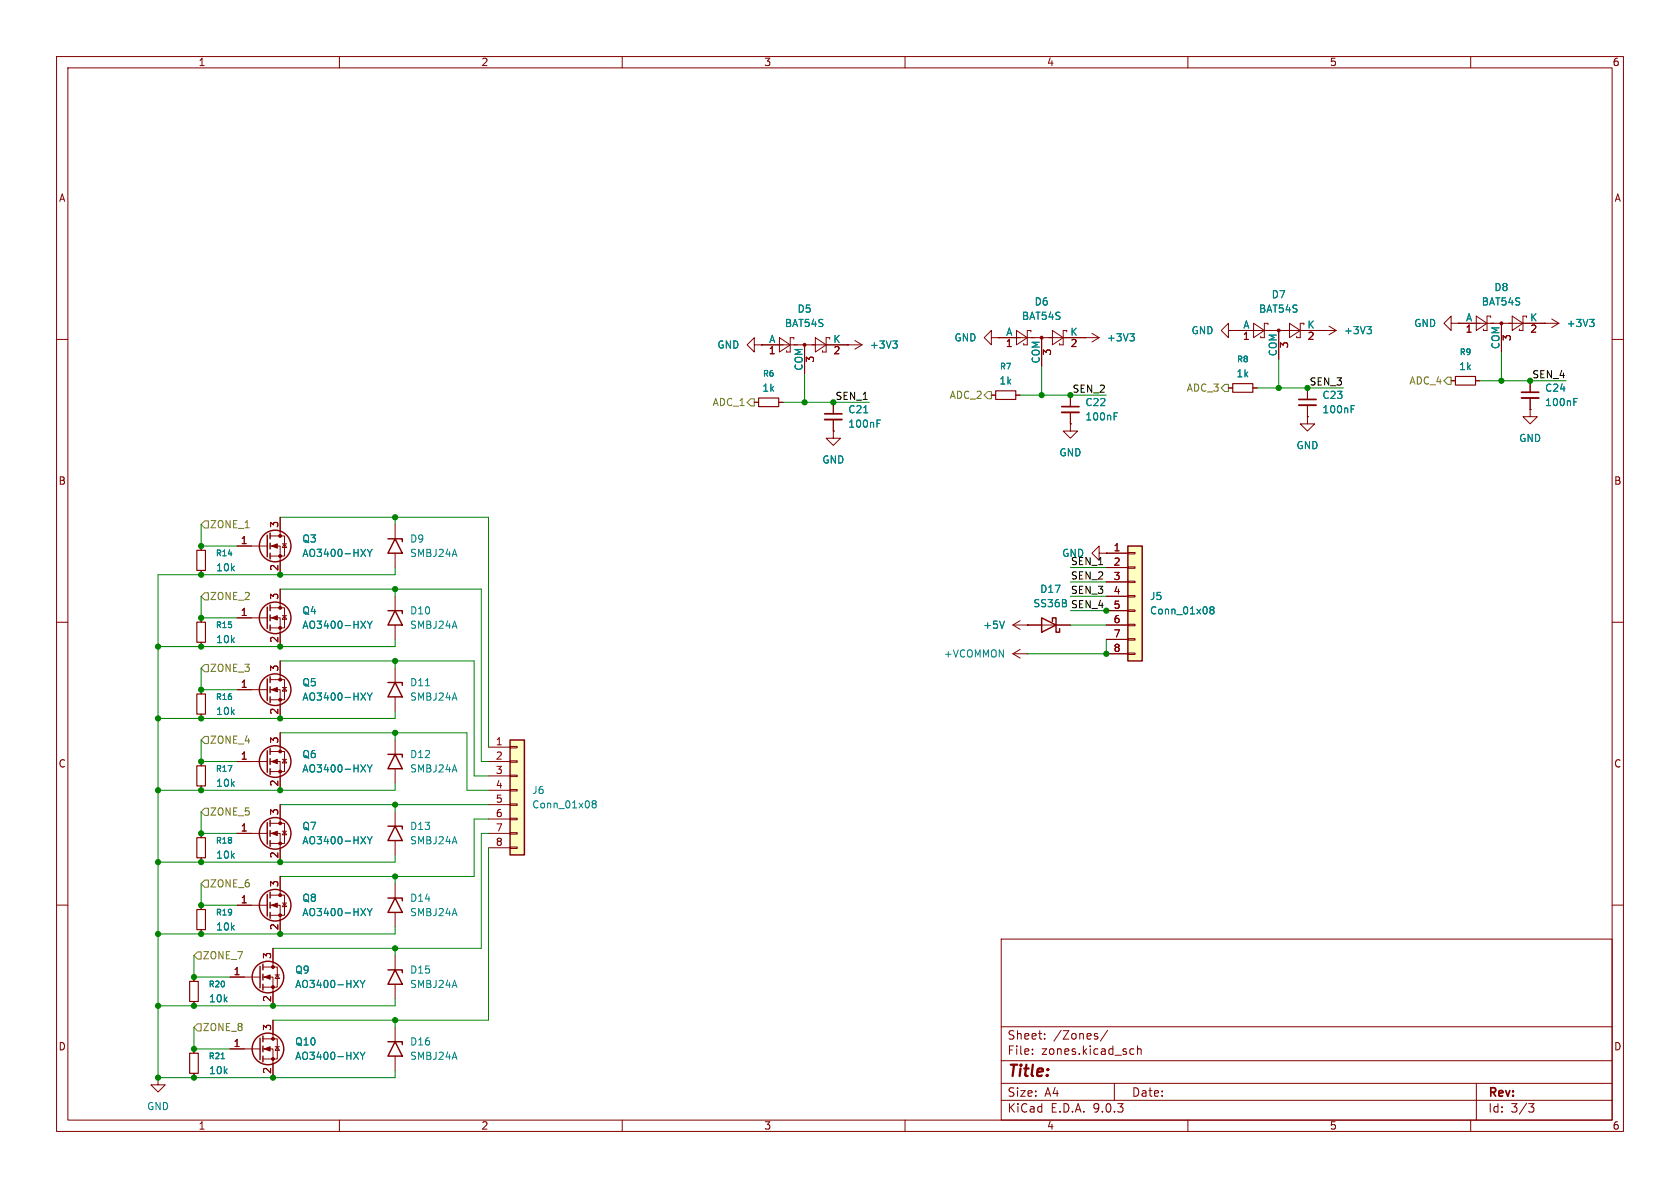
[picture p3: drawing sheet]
<svg xmlns="http://www.w3.org/2000/svg" width="297mm" height="210mm" viewBox="0 0 297 210" stroke-linecap="round" stroke-linejoin="round" font-family="sans-serif">
<g fill="none" stroke="#840000" stroke-width=".18">
<path d="M10 10h277v190h-277zM12 12h273v186h-273zM60 10v2M110 10v2M160 10v2M210 10v2M260 10v2M10 60h2M189.2 69.9v2M189.2 72.9v2M270.5 67.3v2M270.5 70.4v2"/>
<path d="M285 60h2M10 110h2M41.9 109.2h5.3M47.8 107.4h2.5v3.6h-2.5M47.8 109.2h1.7v5.1M49.5 104.1v3.3M49.9 108.8h.8M50.3 108.8l.4 .7h-.8zM285 110h2M10 160h2M177 166h108v32h-108zM285 160h2"/>
<path d="M60 198v2M110 198v2M160 198v2M177 194.5h108M177 191.5h108M177 187.5h108M177 181.5h108M182.5 186.3v.1M182.5 185.5v.1M184.7 183.6v.1M184.7 182.8v.1M193.9 183.2l.2 .2-.2 .3"/>
<path d="M193.9 182.7l.1 .1M195.8 182.1l-1.3 2M197 191.5v3M200 185.4l.5 .1M200.5 186.3l-.5 .1M201.1 185.5l.2-.1 .4 .1v.9M201.1 184.9v1.5M210 198v2M260 198v2M261 191.5v6.5M270.2 195.1h1l-.5 .6 .4 .1 .1 .5-.3 .3h-.4"/>
</g>
<g fill="none" stroke="#840000" stroke-width=".25">
<path d="M47.2 107.3v3.8M47.8 106.9v1.1M47.8 108.7v1M47.8 110.5v1"/>
<circle cx="48.6" cy="109.2" r="2.79"/>
</g>
<g fill="#840000" stroke="#840000" stroke-width=".18">
<path d="M48 109.2l1-.4v.8z"/>
<circle cx="49.5" cy="107.4" r=".25"/>
<circle cx="49.5" cy="111" r=".25"/>
</g>
<path d="M197 73.6h.4M197 73h.6M278.2 71h.5M278.2 70.4h.6M64.9 109.8l.5 .7M65.4 110.5v.6M65.8 109.8l-.4 .7" fill="none" stroke="#008484" stroke-width=".18"/>
<path d="M187.7 71.9h3.1M269 69.3h3" fill="none" stroke="#840000" stroke-width=".3"/>
<path d="M187.7 72.9h3.1M269 70.4h3" fill="none" stroke="#840000" stroke-width=".33"/>
<path d="M90.2 130.8h2.5v20.3h-2.5z" fill="#ffffc2"/>
<g fill="none" stroke="#840000" stroke-width=".25">
<path d="M68.6 95.3h2.5v.5M69.8 95.3l1.3 2.5h-2.5zM68.6 108h2.5v.5M69.8 108l1.3 2.5h-2.5zM47.2 132.7v3.8M47.8 132.3v1.1M47.8 134.1v1M47.8 135.9v1M68.6 133.4h2.5v.5M68.6 120.7h2.5v.5M69.8 133.4l1.3 2.5h-2.5zM69.8 120.7l1.3 2.5h-2.5z"/>
<path d="M90.2 130.8h2.5v20.3h-2.5zM68.6 146.1h2.5v.5M68.6 158.8h2.5v.5M69.8 146.1l1.3 2.5h-2.5zM69.8 158.8l1.3 2.5h-2.5zM46 170.8v3.8M46.5 170.4v1.1M46.5 172.2v1M46.5 174v1M68.6 171.5h2.5v.5M69.8 171.5l1.3 2.5h-2.5zM46 183.5v3.8"/>
<path d="M46.5 183.1v1.1M46.5 184.9v1M46.5 186.7v1M68.6 184.2h2.5v.5M69.8 184.2l1.3 2.5h-2.5z"/>
<circle cx="48.6" cy="134.6" r="2.79"/>
<circle cx="47.4" cy="172.7" r="2.79"/>
<circle cx="47.4" cy="185.4" r="2.79"/>
</g>
<g fill="none" stroke="#840000" stroke-width=".18">
<path d="M137.8 59.7l1.9 1.3-1.9 1.2zM140.3 59.9v-.2h-.6v2.5h-.6v-.2M144.1 59.7l1.9 1.3-1.9 1.2zM146.7 59.9v-.2h-.7v2.5h-.6v-.2M175.3 59.7v-1.3l-1.3 1.3 1.3 1.3v-1.3h1.2M176.5 59.7h.1M217.2 58.4v-1.2l-1.3 1.2 1.3 1.3v-1.3h1.2M218.4 58.4h.1M218.4 58.4h17.8M221.6 57.2l1.9 1.2-1.9 1.3zM224.2 57.4v-.2h-.7v2.5h-.6v-.3M226.1 58.4v5.1"/>
<path d="M228 57.2l1.9 1.2-1.9 1.3zM230.5 57.4v-.2h-.6v2.5h-.7v-.3M233.7 58.4h.1M234.9 57.7l1.3 .7M236.2 58.4l-1.3 .8M256.5 57.2v-1.3l-1.2 1.3 1.2 1.2v-1.2h1.3M257.8 57.2h.1M257.8 57.2h15.2M261 55.9l1.9 1.3-1.9 1.2zM263.5 56.1v-.2h-.6v2.5h-.6v-.2M265.4 57.2v5M267.3 55.9l1.9 1.3-1.9 1.2z"/>
<path d="M269.9 56.1v-.2h-.7v2.5h-.6v-.2M133.3 61v-1.3l-1.2 1.3 1.2 1.2v-1.2h1.3M133.3 71.1h.8M134.6 61h.1M134.6 61h17.8M137.7 71.1h.7M142.2 61v5M147.3 76.2v1.3h1.3l-1.3 1.2-1.3-1.2h1.3M147.3 76.2h.1M147.3 71.1v2.1M147.3 74.2v2M149.9 61h.1"/>
<path d="M151.1 60.2l1.3 .8M152.4 61l-1.3 .7M217.2 68.6h.7M221.5 68.6h.7M231.1 73.7v1.2h1.3l-1.3 1.3-1.2-1.3h1.2M231.1 73.7h.1M231.1 68.6v2M231.1 71.6v2.1M256.5 67.3h.8M260.9 67.3h.7M35.6 96.5v.8M69.8 92.7v2.6"/>
<path d="M69.8 97.8v2.5M35.6 100.8v.8M35.6 109.2v.8M35.6 113.5v.8M69.8 105.4v2.6M69.8 110.5v2.5M69.8 118.1v2.6M41.9 134.6h5.3M47.8 132.8h2.5v3.6h-2.5M47.8 134.6h1.7v5.1M49.5 129.5v3.3M49.9 134.2h.8"/>
<path d="M50.3 134.2l.4 .7h-.8zM69.8 123.2v2.5M69.8 130.8v2.6M69.8 135.9v2.5M86.4 132.1h3.8M86.4 134.6h3.8M86.4 137.2h3.8M86.4 139.7h3.8M90.2 132h1.2v.2h-1.2zM90.2 134.5h1.2v.2h-1.2zM90.2 137h1.2v.3h-1.2zM90.2 139.6h1.2v.2h-1.2z"/>
<path d="M69.8 143.5v2.6M69.8 148.6v2.5M69.8 156.2v2.6M86.4 142.2h3.8M86.4 144.8h3.8M86.4 147.3h3.8M86.4 149.9h3.8M90.2 142.1h1.2v.3h-1.2zM90.2 144.7h1.2v.2h-1.2zM90.2 147.2h1.2v.2h-1.2zM90.2 149.7h1.2v.3h-1.2zM40.6 172.7h5.4"/>
<path d="M46.5 170.9h2.5v3.6h-2.5M46.5 172.7h1.8v5.1M48.3 167.6v3.3M48.6 172.3h.8M49 172.3l.4 .7h-.8zM69.8 161.3v2.5M69.8 168.9v2.6M69.8 174v2.5M34.3 185.4v.8M34.3 189.7v.8M40.6 185.4h5.4M46.5 183.6h2.5v3.6h-2.5"/>
<path d="M46.5 185.4h1.8v5.1M48.3 180.3v3.3M48.6 185h.8M49 185l.4 .7h-.8zM69.8 181.6v2.6M69.8 186.7v2.5"/>
</g>
<g fill="none" stroke="#008484" stroke-width=".18">
<path d="M241.7 57.7h.7l-.4 .5M242.2 58.2l.2 .3v.3l-.2 .2M152.7 73h.7M155.1 74.9h.4M155.1 74.2h.6M157.8 60.3h.8l-.4 .5M158.4 60.8l.2 .2v.3l-.2 .2M238.9 72.3h.4M238.9 71.7h.6M64.9 135.2l.5 .7M65.4 135.9v.6M65.8 135.2l-.4 .7"/>
<path d="M75.2 121.2h.7M104.9 142.1l-.2-.2 .2-.4h.3l.2 .3-.2 .3M104.9 142.1l-.2 .2v.4l.2 .1h.4l.1-.2v-.3l-.2-.2M104.9 142.1h.3M63.7 173.3l.4 .7M64.1 174v.6M64.5 173.3l-.4 .7M39.1 187.2h.6M63.7 186l.4 .7M64.1 186.7v.6M64.5 186l-.4 .7"/>
</g>
<path d="M145.8 73.2h3M229.6 70.6h3.1" fill="none" stroke="#840000" stroke-width=".3"/>
<path d="M145.8 74.2h3M229.6 71.6h3.1" fill="none" stroke="#840000" stroke-width=".33"/>
<g fill="#840000" stroke="#840000" stroke-width=".18">
<path d="M46.7 185.4l1.1-.4v.8z"/>
<path d="M46.7 172.7l1.1-.4v.8z"/>
<path d="M48 134.6l1-.4v.8z"/>
<circle cx="48.3" cy="183.6" r=".25"/>
<circle cx="48.3" cy="187.2" r=".25"/>
<circle cx="48.3" cy="170.9" r=".25"/>
<circle cx="48.3" cy="174.5" r=".25"/>
<circle cx="265.4" cy="57.1" r=".25"/>
<circle cx="49.5" cy="132.8" r=".25"/>
<circle cx="49.5" cy="136.4" r=".25"/>
<circle cx="226.1" cy="58.4" r=".25"/>
<circle cx="142.2" cy="61" r=".25"/>
</g>
<path d="M134.1 70.4h3.6v1.5h-3.6zM217.9 67.8h3.6v1.5h-3.6zM257.3 66.5h3.6v1.6h-3.6zM34.8 97.3h1.5v3.5h-1.5zM34.8 110h1.5v3.5h-1.5zM33.5 186.2h1.6v3.5h-1.6z" fill="none" stroke="#840000" stroke-width=".2"/>
<path d="M199.4 96.5h2.5v20.3h-2.5z" fill="#ffffc2"/>
<g fill="none" stroke="#840000" stroke-width=".25">
<path d="M47.2 94.6v3.8M47.8 94.2v1.1M47.8 96v1M47.8 97.8v1M199.4 96.5h2.5v20.3h-2.5zM47.8 119.6v1.1M184.1 109.2l2.6 1.3-2.6 1.3zM186.1 109.9v-.7h.6v2.6h.6v-.7M47.2 120v3.8M47.8 121.4v1M47.8 123.2v1M47.2 145.4v3.8"/>
<path d="M47.2 158.1v3.8M47.8 145v1.1M47.8 146.8v1M47.8 148.6v1M47.8 157.7v1.1M47.8 159.5v1M47.8 161.3v1"/>
<circle cx="48.6" cy="96.5" r="2.79"/>
<circle cx="48.6" cy="121.9" r="2.79"/>
<circle cx="48.6" cy="147.3" r="2.79"/>
<circle cx="48.6" cy="160" r="2.79"/>
</g>
<g fill="none" stroke="#840000" stroke-width=".18">
<path d="M176.5 59.7h.1M176.5 59.7h17.8M179.7 58.4l1.9 1.3-1.9 1.3zM182.2 58.7v-.3h-.6v2.6h-.6v-.3M184.1 59.7v5.1M186.1 58.4l1.9 1.3-1.9 1.3zM188.6 58.7v-.3h-.6v2.6h-.7v-.3M191.8 59.7h.1M193 58.9l1.3 .8M194.3 59.7l-1.3 .8M218.4 58.4h.1M218.4 58.4h3.8"/>
<path d="M226.1 58.4v5.1M229.9 58.4h3.8M233.7 58.4h.1M257.8 57.2h.1M257.8 57.2h3.8M265.4 57.2v5M269.2 57.2h6.4M273 57.2h.1M274.3 56.4l1.3 .8M275.6 57.2l-1.3 .7M133.3 71.1h.8M134.6 61h.1"/>
<path d="M134.6 61h3.8M137.7 71.1h.7M142.2 61v5M146 61h3.9M147.3 76.2h.1M147.3 71.1v2.1M147.3 74.2v2M149.9 61h.1M175.3 69.9h.7M179.6 69.9h.7M189.2 74.9v1.3h1.3l-1.3 1.3-1.2-1.3h1.2M189.2 74.9h.1"/>
<path d="M189.2 69.9v2M189.2 72.9v2M217.2 68.6h.7M221.5 68.6h.7M231.1 73.7h.1M231.1 68.6v2M231.1 71.6v2.1M256.5 67.3h.8M260.9 67.3h.7M270.5 72.4v1.3h1.3l-1.3 1.2-1.3-1.2h1.3M270.5 72.4h.1M270.5 67.3v2"/>
<path d="M270.5 70.4v2M35.6 96.5v.8M41.9 96.5h5.3M47.8 94.7h2.5v3.6h-2.5M47.8 96.5h1.7v5.1M49.5 91.4v3.3M49.9 96.1h.8M50.3 96.1l.4 .7h-.8zM194.3 97.8v-1.3l-1.3 1.3 1.3 1.3v-1.3h1.3M195.6 97.8h.1M195.6 97.8h3.8M199.4 97.7h1.3v.2h-1.3z"/>
<path d="M35.6 100.8v.8M35.6 109.2v.8M35.6 113.5v.8M41.9 109.2h2.5M49.5 104.1v2.6M49.5 111.8v2.5M49.5 116.8v3.3M179.1 110.5h10.1M179.1 115.6h2.5M179.1 115.6l1.2 .7M179.1 110.5l1.2 .8M180.3 114.8l-1.2 .8"/>
<path d="M180.3 109.7l-1.2 .8M181.6 115.6h.1M181.6 110.5h.1M195.6 108h3.8M195.6 110.5h3.8M195.6 113h3.8M195.6 115.6h3.8M195.6 100.3h3.8M195.6 102.9h3.8M195.6 105.4h3.8M199.4 100.2h1.3v.3h-1.3zM199.4 102.7h1.3v.3h-1.3z"/>
<path d="M199.4 105.3h1.3v.2h-1.3zM199.4 107.8h1.3v.3h-1.3zM199.4 110.4h1.3v.2h-1.3zM199.4 112.9h1.3v.3h-1.3zM199.4 115.4h1.3v.3h-1.3zM35.6 121.9v.8M35.6 126.2v.8M35.6 134.6v.8M35.6 138.9v.8M41.9 121.9h5.3M41.9 134.6h2.5M47.8 120.1h2.5v3.6h-2.5"/>
<path d="M47.8 121.9h1.7v5.1M49.5 129.5v2.6M49.5 137.2v2.5M49.9 121.5h.8M50.3 121.5l.4 .7h-.8zM35.6 147.3v.8M35.6 151.6v.8M41.9 147.3h5.3M47.8 158.2h2.5v3.6h-2.5M47.8 145.5h2.5v3.6h-2.5M47.8 147.3h1.7v5.1M49.5 142.2v3.3"/>
<path d="M49.5 154.9v3.3M49.9 159.6h.8M49.9 146.9h.8M50.3 159.6l.4 .7h-.8zM50.3 146.9l.4 .7h-.8zM34.3 172.7v.8M34.3 177v.8M35.6 160v.8M35.6 164.3v.8M40.6 172.7h2.6M41.9 160h5.3M47.8 160h1.7v5.1"/>
<path d="M48.3 167.6v2.6M48.3 175.3v2.5M27.9 190.5v1.3h1.3l-1.3 1.2-1.2-1.2h1.2M27.9 190.5h.1M34.3 185.4v.8M34.3 189.7v.8M40.6 185.4h2.6M48.3 180.3v2.6M48.3 188v2.5"/>
</g>
<g fill="none" stroke="#008484" stroke-width=".18">
<path d="M199.7 59h.8l-.4 .5M200.3 59.5l.2 .2v.3l-.2 .3M241.7 57.7h.7l-.4 .5M242.2 58.2l.2 .3v.3l-.2 .2M281 56.5h.8l-.4 .4M281.6 56.9l.2 .3v.3l-.2 .2M152.7 73h.7M155.1 74.9h.4M155.1 74.2h.6M157.8 60.3h.8l-.4 .5M158.4 60.8l.2 .2v.3l-.2 .2M197 73.6h.4"/>
<path d="M197 73h.6M238.9 72.3h.4M238.9 71.7h.6M278.2 71h.5M278.2 70.4h.6M64.9 97.1l.5 .7M65.4 97.8v.6M65.8 97.1l-.4 .7M64.9 109.8l.5 .7M65.4 110.5v.6M65.8 109.8l-.4 .7M177.6 109.8l-.5 1.3"/>
<path d="M214.1 107.8l-.2-.2 .2-.3h.3l.2 .2-.2 .3M214.1 107.8l-.2 .2 .1 .4 .1 .1h.4l.1-.2v-.3l-.2-.2M214.1 107.8h.3M64.9 122.5l.5 .7M64.9 135.2l.5 .7M65.4 123.2v.6M65.4 135.9v.6M65.8 122.5l-.4 .7M65.8 135.2l-.4 .7M64.9 147.9l.5 .7M65.4 148.6v.6M65.8 147.9l-.4 .7"/>
<path d="M63.7 173.3l.4 .7M64.1 174v.6M64.5 173.3l-.4 .7M64.9 160.6l.5 .7M65.4 161.3v.6M65.8 160.6l-.4 .7M39.1 187.2h.6M63.7 186l.4 .7M64.1 186.7v.6M64.5 186l-.4 .7"/>
</g>
<g fill="#840000" stroke="#840000" stroke-width=".18">
<path d="M48 160l1-.4v.8z"/>
<path d="M48 147.3l1-.4v.8z"/>
<path d="M48 121.9l1-.4v.8z"/>
<path d="M48 96.5l1-.4v.8z"/>
<circle cx="49.5" cy="158.2" r=".25"/>
<circle cx="49.5" cy="161.8" r=".25"/>
<circle cx="49.5" cy="145.5" r=".25"/>
<circle cx="49.5" cy="149.1" r=".25"/>
<circle cx="49.5" cy="120.1" r=".25"/>
<circle cx="49.5" cy="123.7" r=".25"/>
<circle cx="184.1" cy="59.7" r=".25"/>
<circle cx="49.5" cy="94.7" r=".25"/>
<circle cx="49.5" cy="98.3" r=".25"/>
</g>
<path d="M176 69.1h3.6v1.5h-3.6zM34.8 122.7h1.5v3.5h-1.5zM34.8 135.4h1.5v3.5h-1.5zM34.8 148.1h1.5v3.5h-1.5zM33.5 173.5h1.6v3.5h-1.6zM34.8 160.8h1.5v3.5h-1.5z" fill="none" stroke="#840000" stroke-width=".2"/>
<path d="M132.7 70.5h.6v1.3h-.6l-.6-.7zM174.6 69.2h.7v1.3h-.7l-.6-.6zM216.5 67.9h.7v1.3h-.7l-.6-.6zM255.9 66.7h.6v1.2h-.6l-.6-.6zM36.2 92.1h.6v1.2h-.6l-.6-.6zM36.2 117.5h.6v1.2h-.6l-.6-.6zM36.2 104.8h.6v1.2h-.6l-.6-.6zM36.2 130.2h.6v1.2h-.6l-.6-.6zM35.6 143.5l.6-.6h.6v1.2h-.6zM36.2 155.6h.6v1.2h-.6l-.6-.6zM34.9 168.3h.7v1.2h-.7l-.6-.6zM34.9 181h.7v1.2h-.7l-.6-.6z" fill="none" stroke="#848400" stroke-width=".18"/>
<g fill="none" stroke="#008400" stroke-width=".18">
<path d="M138.4 71.1h15.3M142.2 66v5.1M180.3 69.9h15.3M184.1 64.8v5.1M222.2 68.6h15.3M226.1 63.5v5.1M261.6 67.3h15.3M265.4 62.2v5.1M35.6 92.7v3.8h6.3M49.5 91.4h36.9v40.7M69.8 91.4v1.3M35.6 105.4v3.8h6.3"/>
<path d="M35.6 118.1v3.8h6.3M49.5 104.1h35.6v30.5h1.3M49.5 116.8h34.3v20.4h2.6M69.8 100.3v1.3h-41.9v88.9h41.9v-1.3M69.8 104.1v1.3M69.8 113v1.3h-41.9M69.8 116.8v1.3M189.2 100.3h6.4M189.2 102.9h6.4M189.2 110.5h6.4M189.2 105.4h6.4M189.2 108h6.4"/>
<path d="M195.6 113v2.6h-14M35.6 130.8v3.8h6.3M49.5 129.5h33v10.2h3.9M69.8 125.7v1.3h-41.9M69.8 129.5v1.3M69.8 138.4v1.3h-41.9M35.6 143.5v3.8h6.3M35.6 156.2v3.8h6.3M49.5 142.2h36.9M69.8 142.2v1.3M69.8 151.1v1.3h-41.9M69.8 154.9v1.3"/>
<path d="M86.4 147.3h-1.3v20.3h-36.8M86.4 144.8h-2.6v10.1h-34.3M86.4 149.9v30.4h-38.1M34.3 168.9v3.8h6.3M69.8 163.8v1.3h-41.9M69.8 167.6v1.3M69.8 176.5v1.3h-41.9M34.3 181.6v3.8h6.3M69.8 180.3v1.3"/>
</g>
<g fill="#008400" stroke="#008400" stroke-width=".18">
<circle cx="69.8" cy="142.2" r=".46"/>
<circle cx="69.8" cy="180.3" r=".46"/>
<circle cx="69.8" cy="154.9" r=".46"/>
<circle cx="69.8" cy="167.6" r=".46"/>
<circle cx="49.5" cy="139.7" r=".46"/>
<circle cx="35.6" cy="139.7" r=".46"/>
<circle cx="49.5" cy="165.1" r=".46"/>
<circle cx="49.5" cy="152.4" r=".46"/>
<circle cx="35.6" cy="160" r=".46"/>
<circle cx="35.6" cy="165.1" r=".46"/>
<circle cx="35.6" cy="152.4" r=".46"/>
<circle cx="27.9" cy="165.1" r=".46"/>
<circle cx="27.9" cy="152.4" r=".46"/>
<circle cx="35.6" cy="147.3" r=".46"/>
<circle cx="35.6" cy="121.9" r=".46"/>
<circle cx="27.9" cy="114.3" r=".46"/>
<circle cx="35.6" cy="134.6" r=".46"/>
<circle cx="27.9" cy="139.7" r=".46"/>
<circle cx="35.6" cy="127" r=".46"/>
<circle cx="27.9" cy="127" r=".46"/>
<circle cx="48.3" cy="177.8" r=".46"/>
<circle cx="34.3" cy="177.8" r=".46"/>
<circle cx="34.3" cy="190.5" r=".46"/>
<circle cx="48.3" cy="190.5" r=".46"/>
<circle cx="34.3" cy="185.4" r=".46"/>
<circle cx="27.9" cy="177.8" r=".46"/>
<circle cx="27.9" cy="190.5" r=".46"/>
<circle cx="34.3" cy="172.7" r=".46"/>
<circle cx="35.6" cy="109.2" r=".46"/>
<circle cx="35.6" cy="114.3" r=".46"/>
<circle cx="35.6" cy="96.5" r=".46"/>
<circle cx="35.6" cy="101.6" r=".46"/>
<circle cx="49.5" cy="114.3" r=".46"/>
<circle cx="49.5" cy="101.6" r=".46"/>
<circle cx="69.8" cy="91.4" r=".46"/>
<circle cx="184.1" cy="69.9" r=".46"/>
<circle cx="189.2" cy="69.9" r=".46"/>
<circle cx="195.6" cy="108" r=".46"/>
<circle cx="195.6" cy="115.6" r=".46"/>
<circle cx="147.3" cy="71.1" r=".46"/>
<circle cx="142.2" cy="71.1" r=".46"/>
<circle cx="69.8" cy="116.8" r=".46"/>
<circle cx="49.5" cy="127" r=".46"/>
<circle cx="69.8" cy="104.1" r=".46"/>
<circle cx="69.8" cy="129.5" r=".46"/>
<circle cx="226.1" cy="68.6" r=".46"/>
<circle cx="265.4" cy="67.3" r=".46"/>
<circle cx="231.1" cy="68.6" r=".46"/>
<circle cx="270.5" cy="67.3" r=".46"/>
</g>
<text font-size="2.8" fill="#840000" x="178" y="190.9">Title:</text>
<g font-size="2.1" fill="#840000">
<text x="178" y="184">Sheet:</text>
<text x="186.2" y="184">/Zones/</text>
<text x="178" y="186.7">File:</text>
<text x="184.1" y="186.7">zones.kicad_sch</text>
<text x="178" y="196.9">KiCad</text>
<text x="178" y="194.1">Size:</text>
<text x="184.7" y="194.1">A4</text>
<text x="185.7" y="196.9">E.D.A.</text>
<text x="193.3" y="196.9">9.0.3</text>
<text x="200" y="194.1">Date:</text>
<text x="263" y="194.3">Rev:</text>
<text x="263" y="196.9">Id:</text>
<text x="267.1" y="196.9">3/3</text>
</g>
<g font-size="1.8" fill="#840000">
<text x="35" y="11.9">1</text>
<text x="85" y="11.9">2</text>
<text x="135" y="11.9">3</text>
<text x="185" y="11.9">4</text>
<text x="235" y="11.9">5</text>
<text x="285" y="11.9">6</text>
<text x="10.3" y="35.9">A</text>
<text x="285.3" y="35.9">A</text>
<text x="259" y="59.1">1</text>
<text x="270.4" y="59.1">2</text>
<text x="135.8" y="62.9">1</text>
<text x="144.2" y="64.2" transform="rotate(-90 144.2 64.2)">3</text>
<text x="147.2" y="62.9">2</text>
<text x="177.7" y="61.7">1</text>
<text x="186.1" y="62.9" transform="rotate(-90 186.1 62.9)">3</text>
<text x="189.2" y="61.7">2</text>
<text x="219.6" y="60.4">1</text>
<text x="228" y="61.7" transform="rotate(-90 228 61.7)">3</text>
<text x="231.1" y="60.4">2</text>
<text x="267.4" y="60.4" transform="rotate(-90 267.4 60.4)">3</text>
<text x="10.3" y="85.9">B</text>
<text x="285.3" y="85.9">B</text>
<text x="49.3" y="93.4" transform="rotate(-90 49.3 93.4)">3</text>
<text x="42.5" y="96.3">1</text>
<text x="49.3" y="101" transform="rotate(-90 49.3 101)">2</text>
<text x="196.8" y="97.5">1</text>
<text x="196.8" y="100.1">2</text>
<text x="49.3" y="106.1" transform="rotate(-90 49.3 106.1)">3</text>
<text x="196.8" y="107.7">5</text>
<text x="196.8" y="102.6">3</text>
<text x="196.8" y="105.2">4</text>
<text x="42.5" y="109">1</text>
<text x="49.3" y="113.7" transform="rotate(-90 49.3 113.7)">2</text>
<text x="196.8" y="110.2">6</text>
<text x="196.8" y="112.8">7</text>
<text x="49.3" y="118.8" transform="rotate(-90 49.3 118.8)">3</text>
<text x="196.8" y="115.3">8</text>
<text x="42.5" y="121.7">1</text>
<text x="49.3" y="131.5" transform="rotate(-90 49.3 131.5)">3</text>
<text x="49.3" y="126.4" transform="rotate(-90 49.3 126.4)">2</text>
<text x="87.6" y="131.8">1</text>
<text x="10.3" y="135.9">C</text>
<text x="42.5" y="134.4">1</text>
<text x="87.6" y="134.4">2</text>
<text x="87.6" y="136.9">3</text>
<text x="285.3" y="135.9">C</text>
<text x="49.3" y="139.1" transform="rotate(-90 49.3 139.1)">2</text>
<text x="87.6" y="142">5</text>
<text x="87.6" y="139.4">4</text>
<text x="42.5" y="147.1">1</text>
<text x="49.3" y="144.2" transform="rotate(-90 49.3 144.2)">3</text>
<text x="87.6" y="144.5">6</text>
<text x="87.6" y="147.1">7</text>
<text x="87.6" y="149.6">8</text>
<text x="49.3" y="151.8" transform="rotate(-90 49.3 151.8)">2</text>
<text x="42.5" y="159.8">1</text>
<text x="49.3" y="156.9" transform="rotate(-90 49.3 156.9)">3</text>
<text x="49.3" y="164.5" transform="rotate(-90 49.3 164.5)">2</text>
<text x="41.2" y="172.5">1</text>
<text x="48" y="169.6" transform="rotate(-90 48 169.6)">3</text>
<text x="48" y="177.2" transform="rotate(-90 48 177.2)">2</text>
<text x="10.3" y="185.9">D</text>
<text x="41.2" y="185.2">1</text>
<text x="48" y="182.3" transform="rotate(-90 48 182.3)">3</text>
<text x="285.3" y="185.9">D</text>
<text x="48" y="189.9" transform="rotate(-90 48 189.9)">2</text>
<text x="35" y="199.9">1</text>
<text x="85" y="199.9">2</text>
<text x="135" y="199.9">3</text>
<text x="185" y="199.9">4</text>
<text x="235" y="199.9">5</text>
<text x="285" y="199.9">6</text>
</g>
<g font-size="1.8" fill="#008484">
<text x="224.7" y="52.9">D7</text>
<text x="264.1" y="51.7">D8</text>
<text x="138.7" y="58">BAT54S</text>
<text x="140.9" y="55.5">D5</text>
<text x="177.8" y="59.4">A</text>
<text x="180.6" y="56.7">BAT54S</text>
<text x="182.8" y="54.2">D6</text>
<text x="189.1" y="59.4">K</text>
<text x="210.5" y="59.3">GND</text>
<text x="219.7" y="58.2">A</text>
<text x="222.5" y="55.5">BAT54S</text>
<text x="231" y="58.2">K</text>
<text x="237.5" y="59.3">+3V3</text>
<text x="249.9" y="58">GND</text>
<text x="259.1" y="56.9">A</text>
<text x="261.9" y="54.2">BAT54S</text>
<text x="270.4" y="56.9">K</text>
<text x="276.9" y="58">+3V3</text>
<text x="126.7" y="61.8">GND</text>
<text x="135.9" y="60.7">A</text>
<text x="142" y="65.6" transform="rotate(-90 142 65.6)">COM</text>
<text x="147.2" y="60.7">K</text>
<text x="153.7" y="61.8">+3V3</text>
<text x="168.6" y="60.6">GND</text>
<text x="183.9" y="64.4" transform="rotate(-90 183.9 64.4)">COM</text>
<text x="195.6" y="60.6">+3V3</text>
<text x="225.8" y="63.1" transform="rotate(-90 225.8 63.1)">COM</text>
<text x="257.9" y="65.6">1k</text>
<text x="265.2" y="61.8" transform="rotate(-90 265.2 61.8)">COM</text>
<text x="134.7" y="69.4">1k</text>
<text x="176.6" y="68.2">1k</text>
<text x="191.8" y="72">C22</text>
<text x="218.5" y="66.9">1k</text>
<text x="233.7" y="70.7">C23</text>
<text x="273.1" y="72">100nF</text>
<text x="273.1" y="69.4">C24</text>
<text x="149.9" y="75.8">100nF</text>
<text x="149.9" y="73.3">C21</text>
<text x="191.8" y="74.5">100nF</text>
<text x="233.7" y="73.3">100nF</text>
<text x="145.3" y="82.1">GND</text>
<text x="187.2" y="80.9">GND</text>
<text x="229.1" y="79.6">GND</text>
<text x="268.5" y="78.3">GND</text>
<text x="38.1" y="101.2">10k</text>
<text x="53.3" y="98.7">AO3400-HXY</text>
<text x="53.3" y="96.1">Q3</text>
<text x="72.4" y="96.1">D9</text>
<text x="72.4" y="98.7">SMBJ24A</text>
<text x="187.7" y="98.7">GND</text>
<text x="182.6" y="107.5">SS36B</text>
<text x="183.8" y="105">D17</text>
<text x="203.2" y="106.3">J5</text>
<text x="38.1" y="113.9">10k</text>
<text x="53.3" y="111.4">AO3400-HXY</text>
<text x="53.3" y="108.8">Q4</text>
<text x="72.4" y="111.4">SMBJ24A</text>
<text x="72.4" y="108.8">D10</text>
<text x="173.7" y="111.4">+5V</text>
<text x="203.2" y="108.8">Conn_01x08</text>
<text x="166.8" y="116.4">+VCOMMON</text>
<text x="53.3" y="124.1">AO3400-HXY</text>
<text x="53.3" y="121.5">Q5</text>
<text x="72.4" y="124.1">SMBJ24A</text>
<text x="72.4" y="121.5">D11</text>
<text x="38.1" y="126.6">10k</text>
<text x="53.3" y="136.8">AO3400-HXY</text>
<text x="53.3" y="134.2">Q6</text>
<text x="72.4" y="136.8">SMBJ24A</text>
<text x="72.4" y="134.2">D12</text>
<text x="38.1" y="139.3">10k</text>
<text x="94" y="140.6">J6</text>
<text x="94" y="143.1">Conn_01x08</text>
<text x="53.3" y="149.5">AO3400-HXY</text>
<text x="53.3" y="146.9">Q7</text>
<text x="72.4" y="149.5">SMBJ24A</text>
<text x="72.4" y="146.9">D13</text>
<text x="38.1" y="152">10k</text>
<text x="53.3" y="159.6">Q8</text>
<text x="72.4" y="159.6">D14</text>
<text x="38.1" y="164.7">10k</text>
<text x="53.3" y="162.2">AO3400-HXY</text>
<text x="72.4" y="162.2">SMBJ24A</text>
<text x="52.1" y="172.3">Q9</text>
<text x="72.4" y="172.3">D15</text>
<text x="36.8" y="177.4">10k</text>
<text x="52.1" y="174.9">AO3400-HXY</text>
<text x="72.4" y="174.9">SMBJ24A</text>
<text x="52.1" y="185">Q10</text>
<text x="72.4" y="185">D16</text>
<text x="36.8" y="190.1">10k</text>
<text x="52.1" y="187.6">AO3400-HXY</text>
<text x="72.4" y="187.6">SMBJ24A</text>
<text x="25.9" y="196.4">GND</text>
</g>
<g font-size="1.8" fill="#848400">
<text x="125.9" y="72">ADC_1</text>
<text x="167.8" y="70.7">ADC_2</text>
<text x="209.7" y="69.4">ADC_3</text>
<text x="249.1" y="68.2">ADC_4</text>
<text x="37" y="93.6">ZONE_1</text>
<text x="37" y="106.3">ZONE_2</text>
<text x="37" y="119">ZONE_3</text>
<text x="37" y="131.7">ZONE_4</text>
<text x="37" y="144.4">ZONE_5</text>
<text x="37" y="157.1">ZONE_6</text>
<text x="35.8" y="169.8">ZONE_7</text>
<text x="35.8" y="182.5">ZONE_8</text>
</g>
<g font-size="1.8">
<text x="147.6" y="70.8">SEN_1</text>
<text x="189.5" y="69.5">SEN_2</text>
<text x="231.4" y="68.2">SEN_3</text>
<text x="270.8" y="67">SEN_4</text>
<text x="189.2" y="100">SEN_1</text>
<text x="182.6" y="107.5">SS36B SEN_4</text>
<text x="189.2" y="102.5">SEN_2</text>
<text x="189.2" y="105.1">SEN_3</text>
</g>
<g font-size="1.4" fill="#008484">
<text x="176.7" y="65.5">R7</text>
<text x="218.6" y="64.2">R8</text>
<text x="258" y="63">R9</text>
<text x="134.8" y="66.8">R6</text>
<text x="38.1" y="98.5">R14</text>
<text x="38.1" y="111.2">R15</text>
<text x="38.1" y="123.9">R16</text>
<text x="38.1" y="136.6">R17</text>
<text x="38.1" y="149.3">R18</text>
<text x="38.1" y="162">R19</text>
<text x="36.8" y="174.7">R20</text>
<text x="36.8" y="187.4">R21</text>
</g>
</svg>
